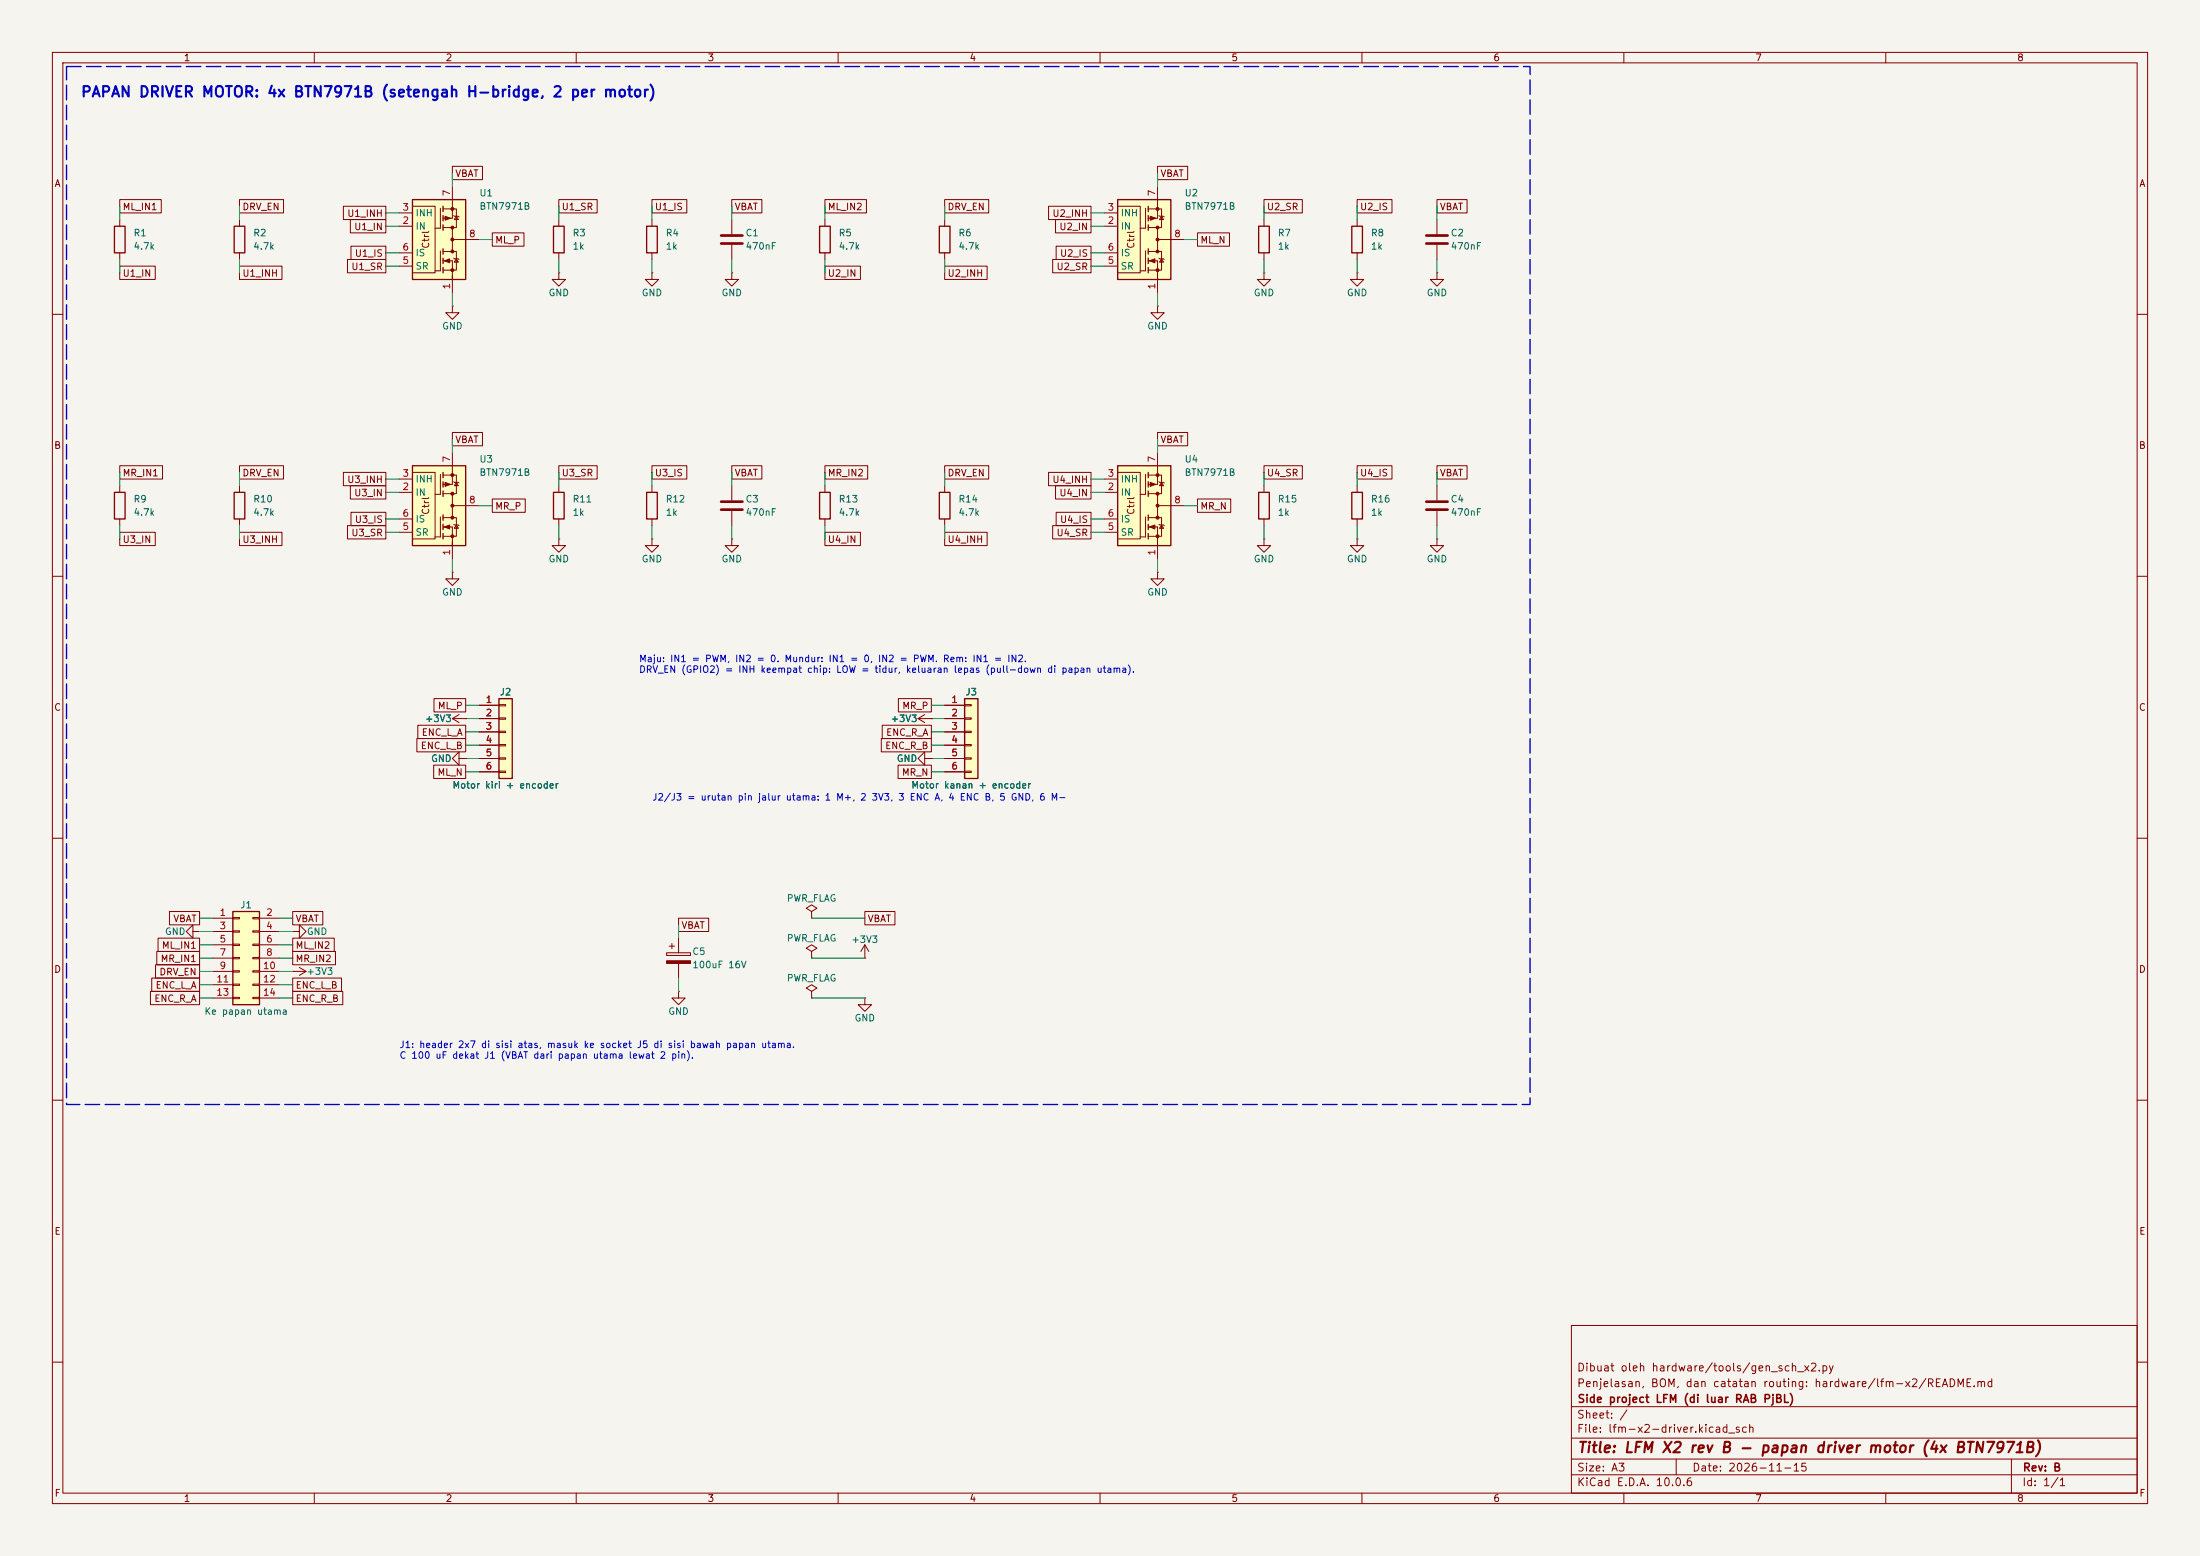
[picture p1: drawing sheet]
<svg xmlns="http://www.w3.org/2000/svg" width="420mm" height="297mm" viewBox="0 0 420 297" stroke-linecap="round" stroke-linejoin="round" font-family="sans-serif">
<path d="M0 0h420v297h-420z" fill="#f5f4ef" stroke="#f5f4ef" stroke-width=".19"/>
<g fill="none" stroke="#840000" stroke-width=".19">
<path d="M10 10h400v277h-400zM12 12h396v273h-396zM60 10v2M110 10v2M160 10v2M210 10v2M260 10v2M310 10v2M360 10v2M86.4 58.4v1.3h1.2l-1.2 1.3-1.3-1.3h1.3M86.4 58.4h.1M124.5 52.1v1.2h1.2l-1.2 1.3-1.3-1.3h1.3"/>
<path d="M124.5 52.1h.1M124.5 41.9v1.3M124.5 48.3v1.2M10 60h2M408 60h2M241.3 92.7v1.3M241.3 99.1v1.2M10 110h2M274.3 102.9v1.2h1.3l-1.3 1.3-1.3-1.3h1.3M274.3 102.9h.1M408 110h2M10 160h2"/>
<path d="M408 160h2M10 210h2M408 210h2M300 253h108v32h-108zM10 260h2M300 278.5h108M300 274.5h108M300 268.5h108M320 278.5v3M384 278.5v6.5M408 260h2M60 285v2"/>
<path d="M110 285v2M160 285v2M210 285v2M260 285v2M300 281.5h108M310 285v2M360 285v2"/>
</g>
<path d="M123.4 43.2h2.1v5.1h-2.1zM240.3 94h2v5.1h-2z" fill="none" stroke="#840000" stroke-width=".25"/>
<path d="M78.7 88.9h10.2v15.2h-10.2z" fill="#ffffc2"/>
<g fill="none" stroke="#840000" stroke-width=".25">
<path d="M44.7 43.2h2v5.1h-2zM156.5 43.2h2v5.1h-2zM179.3 43.2h2.1v5.1h-2.1zM21.8 94h2.1v5.1h-2.1zM78.7 88.9h10.2v15.2h-10.2zM84.6 90.2v1M84.6 91.9v1.1M84.6 93.7v1M84.6 98.3v1M123.4 94h2.1v5.1h-2.1zM156.5 94h2v5.1h-2zM179.3 94h2.1v5.1h-2.1z"/>
<path d="M84.6 100.1v1M84.6 101.9v1"/>
</g>
<g fill="none" stroke="#840000" stroke-width=".19">
<path d="M45.7 41.9v1.3M45.7 48.3v1.2M139.7 52.1v1.2h1.3l-1.3 1.3-1.3-1.3h1.3M139.7 52.1h.1M139.7 41.9v2.8M139.7 46.7v2.8M157.5 41.9v1.3M157.5 48.3v1.2M180.3 41.9v1.3M180.3 48.3v1.2M22.9 92.7v1.3M22.9 99.1v1.2"/>
<path d="M76.2 94h2.5M76.2 91.4h2.5M76.2 99.1h2.5M78.7 90.2h4.4v12.7h-4.4M84.1 90.6v3.8h-1M84.1 98.7v3.8h-1M84.6 90.7h2.5v3.5h-.7M84.6 94.2h1.8M84.6 98.8h1.8M86.4 98.8h.7v3.6h-.7M86.4 86.4v6.1h-1.8M86.4 94.2v4.6"/>
<path d="M86.4 96.5h5M86.6 91.9l1 .3M87.1 92.1l.4 .6h-.8zM124.5 92.7v1.3M124.5 99.1v1.2M139.7 92.7v2.8M139.7 97.5v2.8M157.5 92.7v1.3M157.5 99.1v1.2M180.3 92.7v1.3M180.3 99.1v1.2M76.2 101.6h2.5"/>
<path d="M84.6 100.6h1.8v1.8M84.6 102.4h1.8M86.4 102.4v1.7v-.7M86.4 104.1v2.6M86.6 100.1l1 .2M87.1 100.2l.4 .6h-.8zM124.5 102.9v1.2h1.2l-1.2 1.3-1.3-1.3h1.3M124.5 102.9h.1M139.7 102.9v1.2h1.3l-1.3 1.3-1.3-1.3h1.3M139.7 102.9h.1M221 109.2v1.3h1.2l-1.2 1.3-1.3-1.3h1.3M221 109.2h.1"/>
<path d="M241.3 102.9v1.2h1.3l-1.3 1.3-1.3-1.3h1.3M241.3 102.9h.1M175.3 137.2l1.2 .7M175.3 137.2h2.5M176.5 136.4l-1.2 .8M177.8 137.2h.1M176.5 144.8v-1.3l-1.2 1.3 1.2 1.3v-1.3h1.3M177.8 144.8h.1M36.8 177.8v-1.3l-1.2 1.3 1.2 1.3v-1.3h1.3M38.1 177.8h.1M129.5 179.1v2.8M55.9 185.4h.1"/>
<path d="M55.9 185.4h2.5M57.1 184.7l1.3 .7M58.4 185.4l-1.3 .8M127.3 181.9h4.5v.5h-4.5zM127.8 180.6h1M128.3 180.1v1M129.5 189.2v1.3h1.3l-1.3 1.3-1.2-1.3h1.2M129.5 189.2h.1M129.5 183.9v2.8M154.9 181.6l1.1-.6-1.1-.7-1 .7 1 .6v1.3M154.9 182.9h.1M154.9 189.2l1.1-.6-1.1-.6-1 .6 1 .6v1.3"/>
<path d="M154.9 190.5h.1"/>
</g>
<g fill="#840000" stroke="#840000" stroke-width=".19">
<path d="M84.8 100.6l1.1-.4v.8z"/>
<path d="M85 92.1l1 .4-1 .3z"/>
<path d="M127.3 183.4h4.5v.5h-4.5z"/>
<circle cx="86.4" cy="90.7" r=".28"/>
<circle cx="86.4" cy="94.2" r=".28"/>
<circle cx="86.4" cy="96.5" r=".28"/>
<circle cx="86.4" cy="98.8" r=".28"/>
<circle cx="86.4" cy="102.4" r=".28"/>
</g>
<path d="M137.7 45h4M137.7 46.5h4M137.7 95.8h4M137.7 97.3h4" fill="none" stroke="#840000" stroke-width=".51"/>
<path d="M184.1 133.4h2.6v15.2h-2.6z" fill="#ffffc2"/>
<path d="M184.1 133.4h2.6v15.2h-2.6z" fill="none" stroke="#840000" stroke-width=".25"/>
<g fill="none" stroke="#840000" stroke-width=".19">
<path d="M274.3 52.1v1.2h1.3l-1.3 1.3-1.3-1.3h1.3M274.3 52.1h.1M274.3 41.9v2.8M274.3 46.7v2.8M86.4 109.2v1.3h1.2l-1.2 1.3-1.3-1.3h1.3M86.4 109.2h.1M180.3 134.6h3.8M180.3 137.2h3.8M180.3 139.7h3.8M184.1 134.5h1.3v.2h-1.3zM184.1 137h1.3v.3h-1.3zM184.1 139.6h1.3v.2h-1.3z"/>
<path d="M180.3 142.2h3.8M180.3 144.8h3.8M180.3 147.3h3.8M184.1 142.1h1.3v.3h-1.3zM184.1 144.7h1.3v.2h-1.3zM184.1 147.2h1.3v.2h-1.3zM55.9 177.8h1.2v-1.3l1.3 1.3-1.3 1.3v-1.3M55.9 177.8h.1"/>
</g>
<path d="M272.3 45h4.1M272.3 46.5h4.1" fill="none" stroke="#840000" stroke-width=".51"/>
<path d="M213.4 88.9h10.1v15.2h-10.1z" fill="#ffffc2"/>
<path d="M213.4 88.9h10.1v15.2h-10.1zM219.2 90.2v1M219.2 91.9v1.1M219.2 93.7v1M219.2 98.3v1M258.1 94h2v5.1h-2zM219.2 100.1v1M219.2 101.9v1" fill="none" stroke="#840000" stroke-width=".25"/>
<g fill="none" stroke="#840000" stroke-width=".19">
<path d="M210.8 94h2.6M210.8 91.4h2.6M210.8 99.1h2.6M213.4 90.2h4.3v12.7h-4.3M218.7 90.6v3.8h-1M218.7 98.7v3.8h-1M219.2 90.7h2.5v3.5h-.7M219.2 94.2h1.8M219.2 98.8h1.8M221 98.8h.7v3.6h-.7M221 86.4v6.1h-1.8M221 94.2v4.6"/>
<path d="M221 96.5h5.1M221.2 91.9l1 .3M221.7 92.1l.4 .6h-.7zM259.1 92.7v1.3M259.1 99.1v1.2M210.8 101.6h2.6M219.2 100.6h1.8v1.8M219.2 102.4h1.8M221 102.4v1.7v-.7M221 104.1v2.6M221.2 100.1l1 .2M221.7 100.2l.4 .6h-.7z"/>
<path d="M86.4 137.2l1.2 .7M86.4 137.2h2.5M87.6 136.4l-1.2 .8M88.9 137.2h.1M87.6 144.8v-1.3l-1.2 1.3 1.2 1.3v-1.3h1.3M88.9 144.8h.1M154.9 174l1.1-.6-1.1-.7-1 .7 1 .6v1.3M154.9 175.3h.1"/>
</g>
<g fill="#840000" stroke="#840000" stroke-width=".19">
<path d="M219.5 100.6l1-.4v.8z"/>
<path d="M219.6 92.1l1 .4-1 .3z"/>
<circle cx="221" cy="90.7" r=".28"/>
<circle cx="221" cy="94.2" r=".28"/>
<circle cx="221" cy="96.5" r=".28"/>
<circle cx="221" cy="98.8" r=".28"/>
<circle cx="221" cy="102.4" r=".28"/>
</g>
<path d="M213.4 38.1h10.1v15.2h-10.1z" fill="#ffffc2"/>
<path d="M213.4 38.1h10.1v15.2h-10.1zM219.2 39.4v1M219.2 41.1v1.1M219.2 42.9v1M219.2 47.5v1M219.2 49.3v1M219.2 51.1v1M240.3 43.2h2v5.1h-2zM44.7 94h2v5.1h-2z" fill="none" stroke="#840000" stroke-width=".25"/>
<g fill="none" stroke="#840000" stroke-width=".19">
<path d="M213.4 39.4h4.3v12.7h-4.3M218.7 39.8v3.8h-1M219.2 39.9h2.5v3.5h-.7M221 35.6v6.1h-1.8M106.7 52.1v1.2h1.2l-1.2 1.3-1.3-1.3h1.3M106.7 52.1h.1M210.8 43.2h2.6M210.8 40.6h2.6M210.8 50.8h2.6M210.8 48.3h2.6M218.7 47.9v3.8h-1M219.2 49.8h1.8v1.8"/>
<path d="M219.2 43.4h1.8M219.2 48h1.8M219.2 51.6h1.8M221 51.6v1.7v-.7M221 48h.7v3.6h-.7M221 58.4v1.3h1.2l-1.2 1.3-1.3-1.3h1.3M221 58.4h.1M221 43.4v4.6M221 53.3v2.6M221 45.7h5.1M221.2 41.1l1 .3M221.2 49.3l1 .2"/>
<path d="M221.7 41.3l.4 .6h-.7zM221.7 49.4l.4 .6h-.7zM241.3 41.9v1.3M241.3 48.3v1.2M45.7 92.7v1.3M45.7 99.1v1.2"/>
</g>
<g fill="#840000" stroke="#840000" stroke-width=".19">
<path d="M219.5 49.8l1-.4v.8z"/>
<path d="M219.6 41.3l1 .4-1 .3z"/>
<circle cx="221" cy="39.9" r=".28"/>
<circle cx="221" cy="43.4" r=".28"/>
<circle cx="221" cy="45.7" r=".28"/>
<circle cx="221" cy="48" r=".28"/>
<circle cx="221" cy="51.6" r=".28"/>
</g>
<path d="M95.2 133.4h2.6v15.2h-2.6z" fill="#ffffc2"/>
<path d="M95.2 133.4h2.6v15.2h-2.6z" fill="none" stroke="#840000" stroke-width=".25"/>
<path d="M91.4 134.6h3.8M91.4 137.2h3.8M91.4 139.7h3.8M95.2 134.5h1.3v.2h-1.3zM95.2 137h1.3v.3h-1.3zM95.2 139.6h1.3v.2h-1.3zM91.4 142.2h3.8M91.4 144.8h3.8M91.4 147.3h3.8M95.2 142.1h1.3v.3h-1.3zM95.2 144.7h1.3v.2h-1.3zM95.2 147.2h1.3v.2h-1.3z" fill="none" stroke="#840000" stroke-width=".19"/>
<path d="M44.4 174h5.1v17.8h-5.1z" fill="#ffffc2"/>
<path d="M105.7 43.2h2v5.1h-2zM258.1 43.2h2v5.1h-2zM105.7 94h2v5.1h-2zM44.4 174h5.1v17.8h-5.1z" fill="none" stroke="#840000" stroke-width=".25"/>
<g fill="none" stroke="#840000" stroke-width=".19">
<path d="M106.7 41.9v1.3M106.7 48.3v1.2M241.3 52.1v1.2h1.3l-1.3 1.3-1.3-1.3h1.3M241.3 52.1h.1M259.1 52.1v1.2h1.2l-1.2 1.3-1.3-1.3h1.3M259.1 52.1h.1M259.1 41.9v1.3M259.1 48.3v1.2M106.7 92.7v1.3M106.7 99.1v1.2M274.3 92.7v2.8M274.3 97.5v2.8"/>
<path d="M106.7 102.9v1.2h1.2l-1.2 1.3-1.3-1.3h1.3M106.7 102.9h.1M259.1 102.9v1.2h1.2l-1.2 1.3-1.3-1.3h1.3M259.1 102.9h.1M40.6 175.3h3.8M40.6 177.8h3.8M44.4 175.1h1.3v.3h-1.3zM44.4 177.7h1.3v.2h-1.3zM48.3 175.1h1.2v.3h-1.2zM48.3 177.7h1.2v.2h-1.2zM49.5 175.3h3.8M49.5 177.8h3.8"/>
<path d="M40.6 180.3h3.8M40.6 182.9h3.8M40.6 185.4h3.8M40.6 188h3.8M40.6 190.5h3.8M44.4 180.2h1.3v.3h-1.3zM44.4 182.8h1.3v.2h-1.3zM44.4 185.3h1.3v.2h-1.3zM44.4 187.8h1.3v.3h-1.3zM44.4 190.4h1.3v.2h-1.3zM48.3 180.2h1.2v.3h-1.2zM48.3 182.8h1.2v.2h-1.2z"/>
<path d="M48.3 185.3h1.2v.2h-1.2zM48.3 187.8h1.2v.3h-1.2zM48.3 190.4h1.2v.2h-1.2zM49.5 180.3h3.8M49.5 182.9h3.8M49.5 185.4h3.8M49.5 188h3.8M49.5 190.5h3.8M165.1 190.5v1.3h1.3l-1.3 1.2-1.3-1.2h1.3M165.1 190.5h.1M165.1 182.9h.1M165.1 180.3l-.8 1.3"/>
<path d="M165.1 180.3l.8 1.3M165.1 180.3v2.6"/>
</g>
<path d="M272.3 95.8h4.1M272.3 97.3h4.1" fill="none" stroke="#840000" stroke-width=".51"/>
<path d="M78.7 38.1h10.2v15.2h-10.2z" fill="#ffffc2"/>
<path d="M78.7 38.1h10.2v15.2h-10.2zM84.6 39.4v1M21.8 43.2h2.1v5.1h-2.1zM84.6 41.1v1.1M84.6 42.9v1M84.6 47.5v1M84.6 49.3v1M84.6 51.1v1" fill="none" stroke="#840000" stroke-width=".25"/>
<g fill="none" stroke="#840000" stroke-width=".19">
<path d="M22.9 38.1h7.9v2.5h-7.9zM45.7 38.1h8.4v2.5h-8.4zM65.6 39.4h8.1v2.5h-8.1zM78.7 39.4h4.4v12.7h-4.4M84.1 39.8v3.8h-1M84.6 39.9h2.5v3.5h-.7M86.4 31.7h5.7v2.6h-5.7zM86.4 35.6v6.1h-1.8M106.7 38.1h7.3v2.5h-7.3zM124.5 38.1h6.6v2.5h-6.6zM139.7 38.1h5.7v2.5h-5.7zM157.5 38.1h7.9v2.5h-7.9z"/>
<path d="M180.3 38.1h8.4v2.5h-8.4zM200.2 39.4h8.1v2.5h-8.1zM221 31.7h5.7v2.6h-5.7zM241.3 38.1h7.3v2.5h-7.3zM259.1 38.1h6.6v2.5h-6.6zM274.3 38.1h5.8v2.5h-5.8zM22.9 50.8h6.7v2.5h-6.7zM22.9 41.9v1.3M22.9 48.3v1.2M45.7 50.8h8.1v2.5h-8.1zM66.3 49.5h7.4v2.6h-7.4zM66.9 41.9h6.8v2.6h-6.8z"/>
<path d="M67 47h6.7v2.5h-6.7zM76.2 43.2h2.5M76.2 40.6h2.5M76.2 50.8h2.5M76.2 48.3h2.5M84.1 47.9v3.8h-1M84.6 49.8h1.8v1.8M84.6 43.4h1.8M84.6 48h1.8M84.6 51.6h1.8M86.4 51.6v1.7v-.7M86.4 48h.7v3.6h-.7"/>
<path d="M86.4 43.4v4.6M86.4 53.3v2.6M86.4 45.7h5M86.6 41.1l1 .3M86.6 49.3l1 .2M87.1 41.3l.4 .6h-.8zM87.1 49.4l.4 .6h-.8zM94 44.4h6v2.6h-6zM157.5 50.8h6.8v2.5h-6.8zM180.3 50.8h8.1v2.5h-8.1zM201 49.5h7.3v2.6h-7.3zM201.5 41.9h6.8v2.6h-6.8z"/>
<path d="M201.6 47h6.7v2.5h-6.7zM228.6 44.4h6.1v2.6h-6.1zM22.9 88.9h8.1v2.5h-8.1zM45.7 88.9h8.4v2.5h-8.4zM65.6 90.2h8.1v2.5h-8.1zM66.9 92.7h6.8v2.6h-6.8zM67 97.8h6.7v2.5h-6.7zM86.4 82.5h5.7v2.6h-5.7zM94 95.2h6.3v2.6h-6.3zM106.7 88.9h7.3v2.5h-7.3zM124.5 88.9h6.6v2.5h-6.6zM139.7 88.9h5.7v2.5h-5.7z"/>
<path d="M157.5 88.9h8.1v2.5h-8.1zM180.3 88.9h8.4v2.5h-8.4zM200.2 90.2h8.1v2.5h-8.1zM201.5 92.7h6.8v2.6h-6.8zM201.6 97.8h6.7v2.5h-6.7zM221 82.5h5.7v2.6h-5.7zM228.6 95.2h6.4v2.6h-6.4zM241.3 88.9h7.3v2.5h-7.3zM259.1 88.9h6.6v2.5h-6.6zM274.3 88.9h5.8v2.5h-5.8zM22.9 101.6h6.7v2.5h-6.7zM45.7 101.6h8.1v2.5h-8.1z"/>
<path d="M66.3 100.3h7.4v2.6h-7.4zM157.5 101.6h6.8v2.5h-6.8zM180.3 101.6h8.1v2.5h-8.1zM201 100.3h7.3v2.6h-7.3zM79.8 138.4h9.1v2.6h-9.1zM82.8 133.3h6.1v2.6h-6.1zM88.9 137.2h.1M91.4 134.6h3.8M91.4 137.2h3.8M91.4 139.7h3.8M168.4 138.4h9.4v2.6h-9.4zM171.5 133.3h6.3v2.6h-6.3z"/>
<path d="M177.8 137.2h.1M180.3 134.6h3.8M180.3 137.2h3.8M180.3 139.7h3.8M79.6 141h9.3v2.5h-9.3zM82.8 146h6.1v2.6h-6.1zM88.9 144.8h.1M91.4 142.2h3.8M91.4 144.8h3.8M91.4 147.3h3.8M168.2 141h9.6v2.5h-9.6zM171.4 146h6.4v2.6h-6.4z"/>
<path d="M177.8 144.8h.1M180.3 142.2h3.8M180.3 144.8h3.8M180.3 147.3h3.8M30.2 179.1h7.9v2.5h-7.9zM32.4 174h5.7v2.5h-5.7zM55.9 179.1h7.9v2.5h-7.9zM55.9 174h5.7v2.5h-5.7zM129.5 175.3h5.8v2.5h-5.8zM165.1 174h5.7v2.5h-5.7zM28.7 189.2h9.4v2.6h-9.4zM29 186.7h9.1v2.5h-9.1z"/>
<path d="M29.7 184.1h8.4v2.6h-8.4zM29.9 181.6h8.2v2.6h-8.2zM55.9 186.7h9.3v2.5h-9.3zM55.9 189.2h9.5v2.6h-9.5zM55.9 181.6h8.1v2.6h-8.1z"/>
</g>
<g fill="#840000" stroke="#840000" stroke-width=".19">
<path d="M84.8 49.8l1.1-.4v.8z"/>
<path d="M85 41.3l1 .4-1 .3z"/>
<circle cx="86.4" cy="39.9" r=".28"/>
<circle cx="86.4" cy="43.4" r=".28"/>
<circle cx="86.4" cy="45.7" r=".28"/>
<circle cx="86.4" cy="48" r=".28"/>
<circle cx="86.4" cy="51.6" r=".28"/>
</g>
<g fill="none" stroke="#009600" stroke-width=".19">
<path d="M22.9 39.4v2.5M45.7 39.4v2.5M86.4 33v2.6M106.7 39.4v2.5M124.5 39.4v2.5M139.7 39.4v2.5M157.5 39.4v2.5M180.3 39.4v2.5M221 33v2.6M241.3 39.4v2.5M259.1 39.4v2.5M274.3 39.4v2.5"/>
<path d="M22.9 49.5v2.6M45.7 49.5v2.6M73.7 48.3h2.5M73.7 40.6h2.5M73.7 50.8h2.5M73.7 43.2h2.5M86.4 55.9v2.5M91.4 45.7h2.6M106.7 49.5v2.6M124.5 49.5v2.6M139.7 49.5v2.6M157.5 49.5v2.6"/>
<path d="M180.3 49.5v2.6M208.3 48.3h2.5M208.3 40.6h2.5M208.3 50.8h2.5M208.3 43.2h2.5M221 55.9v2.5M226.1 45.7h2.5M241.3 49.5v2.6M259.1 49.5v2.6M274.3 49.5v2.6M22.9 90.2v2.5M45.7 90.2v2.5"/>
<path d="M73.7 99.1h2.5M73.7 94h2.5M73.7 91.4h2.5M86.4 83.8v2.6M91.4 96.5h2.6M106.7 90.2v2.5M124.5 90.2v2.5M139.7 90.2v2.5M157.5 90.2v2.5M180.3 90.2v2.5M208.3 99.1h2.5M208.3 94h2.5"/>
<path d="M208.3 91.4h2.5M221 83.8v2.6M226.1 96.5h2.5M241.3 90.2v2.5M259.1 90.2v2.5M274.3 90.2v2.5M22.9 100.3v2.6M45.7 100.3v2.6M73.7 101.6h2.5M86.4 106.7v2.5M106.7 100.3v2.6M124.5 100.3v2.6"/>
<path d="M139.7 100.3v2.6M157.5 100.3v2.6M180.3 100.3v2.6M208.3 101.6h2.5M221 106.7v2.5M241.3 100.3v2.6M259.1 100.3v2.6M274.3 100.3v2.6M88.9 139.7h2.5M88.9 134.6h2.5M88.9 137.2h2.5M177.8 139.7h2.5"/>
<path d="M177.8 134.6h2.5M177.8 137.2h2.5M88.9 142.2h2.5M88.9 144.8h2.5M88.9 147.3h2.5M177.8 142.2h2.5M177.8 144.8h2.5M177.8 147.3h2.5M38.1 175.3h2.5M38.1 177.8h2.5M53.3 175.3h2.6M53.3 177.8h2.6"/>
<path d="M129.5 176.5v2.6M154.9 175.3h10.2M38.1 190.5h2.5M38.1 188h2.5M38.1 182.9h2.5M38.1 185.4h2.5M38.1 180.3h2.5M53.3 190.5h2.6M53.3 188h2.6M53.3 182.9h2.6M53.3 185.4h2.6M53.3 180.3h2.6"/>
<path d="M129.5 186.7v2.5M154.9 190.5h10.2M154.9 182.9h10.2"/>
</g>
<path d="M12.7 12.7h279.4v198.1h-279.4z" fill="none" stroke="#0000c2" stroke-width=".25" stroke-dasharray="2.8 1"/>
<text font-size="2" fill="#0000c2" x="15.3" y="19">PAPAN DRIVER MOTOR: 4x BTN7971B (setengah H-bridge, 2 per motor)</text>
<text font-size="2" fill="#840000" x="301" y="277.8">Title: LFM X2 rev B - papan driver motor (4x BTN7971B)</text>
<g font-size="1.5" fill="#840000">
<text x="300.9" y="262.1">Dibuat oleh hardware/tools/gen_sch_x2.py</text>
<text x="300.9" y="265.1">Penjelasan, BOM, dan catatan routing: hardware/lfm-x2/README.md</text>
<text x="301" y="268.1">Side project LFM (di luar RAB PjBL)</text>
<text x="300.9" y="273.8">File: lfm-x2-driver.kicad_sch</text>
<text x="300.9" y="271.1">Sheet: /</text>
<text x="300.9" y="281.2">Size: A3</text>
<text x="322.9" y="281.2">Date: 2026-11-15</text>
<text x="386" y="281.2">Rev: B</text>
<text x="300.9" y="284">KiCad E.D.A. 10.0.6</text>
<text x="385.9" y="284">Id: 1/1</text>
</g>
<g font-size="1.3" fill="#840000">
<text x="35" y="12">1</text>
<text x="85" y="12">2</text>
<text x="135" y="12">3</text>
<text x="185" y="12">4</text>
<text x="235" y="12">5</text>
<text x="285" y="12">6</text>
<text x="335" y="12">7</text>
<text x="385" y="12">8</text>
<text x="10.3" y="36">A</text>
<text x="86.8" y="34.1">VBAT</text>
<text x="221.4" y="34.1">VBAT</text>
<text x="408.3" y="36">A</text>
<text x="23.3" y="40.4">ML_IN1</text>
<text x="46.2" y="40.4">DRV_EN</text>
<text x="66.2" y="41.7">U1_INH</text>
<text x="107.1" y="40.4">U1_SR</text>
<text x="124.9" y="40.4">U1_IS</text>
<text x="140.1" y="40.4">VBAT</text>
<text x="157.9" y="40.4">ML_IN2</text>
<text x="180.8" y="40.4">DRV_EN</text>
<text x="200.8" y="41.7">U2_INH</text>
<text x="241.7" y="40.4">U2_SR</text>
<text x="259.5" y="40.4">U2_IS</text>
<text x="274.8" y="40.4">VBAT</text>
<text x="67.5" y="44.2">U1_IN</text>
<text x="82.2" y="47.6" transform="rotate(-90 82.2 47.6)">Ctrl</text>
<text x="94.4" y="46.8">ML_P</text>
<text x="202.1" y="44.2">U2_IN</text>
<text x="216.9" y="47.6" transform="rotate(-90 216.9 47.6)">Ctrl</text>
<text x="229" y="46.8">ML_N</text>
<text x="23.3" y="53.1">U1_IN</text>
<text x="46.2" y="53.1">U1_INH</text>
<text x="67" y="51.9">U1_SR</text>
<text x="67.6" y="49.3">U1_IS</text>
<text x="157.9" y="53.1">U2_IN</text>
<text x="180.8" y="53.1">U2_INH</text>
<text x="201.6" y="51.9">U2_SR</text>
<text x="202.3" y="49.3">U2_IS</text>
<text x="10.2" y="86">B</text>
<text x="86.8" y="84.9">VBAT</text>
<text x="221.4" y="84.9">VBAT</text>
<text x="408.2" y="86">B</text>
<text x="23.3" y="91.2">MR_IN1</text>
<text x="46.2" y="91.2">DRV_EN</text>
<text x="66.2" y="92.5">U3_INH</text>
<text x="67.5" y="95">U3_IN</text>
<text x="107.1" y="91.2">U3_SR</text>
<text x="124.9" y="91.2">U3_IS</text>
<text x="140.1" y="91.2">VBAT</text>
<text x="157.9" y="91.2">MR_IN2</text>
<text x="180.8" y="91.2">DRV_EN</text>
<text x="200.8" y="92.5">U4_INH</text>
<text x="202.1" y="95">U4_IN</text>
<text x="241.7" y="91.2">U4_SR</text>
<text x="259.5" y="91.2">U4_IS</text>
<text x="274.8" y="91.2">VBAT</text>
<text x="67.6" y="100.1">U3_IS</text>
<text x="82.2" y="98.4" transform="rotate(-90 82.2 98.4)">Ctrl</text>
<text x="94.4" y="97.6">MR_P</text>
<text x="202.3" y="100.1">U4_IS</text>
<text x="216.9" y="98.4" transform="rotate(-90 216.9 98.4)">Ctrl</text>
<text x="229" y="97.6">MR_N</text>
<text x="23.3" y="103.9">U3_IN</text>
<text x="46.2" y="103.9">U3_INH</text>
<text x="67" y="102.7">U3_SR</text>
<text x="157.9" y="103.9">U4_IN</text>
<text x="180.8" y="103.9">U4_INH</text>
<text x="201.6" y="102.7">U4_SR</text>
<text x="10.2" y="136">C</text>
<text x="83.5" y="135.7">ML_P</text>
<text x="172.1" y="135.7">MR_P</text>
<text x="408.2" y="136">C</text>
<text x="80.2" y="143.3">ENC_L_B</text>
<text x="80.4" y="140.8">ENC_L_A</text>
<text x="168.9" y="143.3">ENC_R_B</text>
<text x="169.1" y="140.8">ENC_R_A</text>
<text x="83.4" y="148.4">ML_N</text>
<text x="172.1" y="148.4">MR_N</text>
<text x="33" y="176.3">VBAT</text>
<text x="56.3" y="176.3">VBAT</text>
<text x="130" y="177.6">VBAT</text>
<text x="165.5" y="176.3">VBAT</text>
<text x="10.2" y="186">D</text>
<text x="30.6" y="183.9">MR_IN1</text>
<text x="30.8" y="181.4">ML_IN1</text>
<text x="56.3" y="183.9">MR_IN2</text>
<text x="56.3" y="181.4">ML_IN2</text>
<text x="408.2" y="186">D</text>
<text x="29.4" y="191.6">ENC_R_A</text>
<text x="29.6" y="189">ENC_L_A</text>
<text x="30.3" y="186.5">DRV_EN</text>
<text x="56.3" y="189">ENC_L_B</text>
<text x="56.3" y="191.6">ENC_R_B</text>
<text x="10.3" y="236">E</text>
<text x="408.3" y="236">E</text>
<text x="10.3" y="286">F</text>
<text x="35" y="287">1</text>
<text x="85" y="287">2</text>
<text x="135" y="287">3</text>
<text x="185" y="287">4</text>
<text x="235" y="287">5</text>
<text x="285" y="287">6</text>
<text x="335" y="287">7</text>
<text x="385" y="287">8</text>
<text x="408.3" y="286">F</text>
</g>
<g font-size="1.3" fill="#a90000">
<text x="76.7" y="40.5">3</text>
<text x="86.2" y="37.6" transform="rotate(-90 86.2 37.6)">7</text>
<text x="211.4" y="40.5">3</text>
<text x="220.8" y="37.6" transform="rotate(-90 220.8 37.6)">7</text>
<text x="76.7" y="43">2</text>
<text x="89.4" y="45.6">8</text>
<text x="211.4" y="43">2</text>
<text x="224.1" y="45.6">8</text>
<text x="76.7" y="50.7">5</text>
<text x="76.7" y="48.1">6</text>
<text x="211.4" y="50.7">5</text>
<text x="211.4" y="48.1">6</text>
<text x="86.2" y="55.3" transform="rotate(-90 86.2 55.3)">1</text>
<text x="220.8" y="55.3" transform="rotate(-90 220.8 55.3)">1</text>
<text x="86.2" y="88.4" transform="rotate(-90 86.2 88.4)">7</text>
<text x="220.8" y="88.4" transform="rotate(-90 220.8 88.4)">7</text>
<text x="76.7" y="93.8">2</text>
<text x="76.7" y="91.3">3</text>
<text x="211.4" y="93.8">2</text>
<text x="211.4" y="91.3">3</text>
<text x="76.7" y="101.5">5</text>
<text x="76.7" y="98.9">6</text>
<text x="89.4" y="96.4">8</text>
<text x="211.4" y="101.5">5</text>
<text x="211.4" y="98.9">6</text>
<text x="224.1" y="96.4">8</text>
<text x="86.2" y="106.1" transform="rotate(-90 86.2 106.1)">1</text>
<text x="220.8" y="106.1" transform="rotate(-90 220.8 106.1)">1</text>
<text x="92.6" y="134.5">1</text>
<text x="92.6" y="137">2</text>
<text x="181.5" y="134.5">1</text>
<text x="181.5" y="137">2</text>
<text x="92.6" y="139.6">3</text>
<text x="92.6" y="142.1">4</text>
<text x="181.5" y="139.6">3</text>
<text x="181.5" y="142.1">4</text>
<text x="92.6" y="144.6">5</text>
<text x="92.6" y="147.2">6</text>
<text x="181.5" y="144.6">5</text>
<text x="181.5" y="147.2">6</text>
<text x="41.8" y="175.1">1</text>
<text x="41.8" y="177.7">3</text>
<text x="50.7" y="175.1">2</text>
<text x="50.7" y="177.7">4</text>
<text x="41.8" y="180.2">5</text>
<text x="41.8" y="182.7">7</text>
<text x="41.8" y="185.3">9</text>
<text x="50.1" y="185.3">10</text>
<text x="50.7" y="180.2">6</text>
<text x="50.7" y="182.7">8</text>
<text x="41.2" y="187.8">11</text>
<text x="41.2" y="190.4">13</text>
<text x="50.1" y="187.8">12</text>
<text x="50.1" y="190.4">14</text>
</g>
<g font-size="1.3" fill="#006464">
<text x="79.2" y="41.6">INH</text>
<text x="91.4" y="37.8">U1</text>
<text x="91.4" y="40.3">BTN7971B</text>
<text x="213.8" y="41.6">INH</text>
<text x="226" y="37.8">U2</text>
<text x="226" y="40.3">BTN7971B</text>
<text x="25.4" y="45.4">R1</text>
<text x="25.4" y="48">4.7k</text>
<text x="48.2" y="45.4">R2</text>
<text x="48.2" y="48">4.7k</text>
<text x="79.2" y="44.1">IN</text>
<text x="109.2" y="45.4">R3</text>
<text x="109.2" y="48">1k</text>
<text x="127" y="45.4">R4</text>
<text x="127" y="48">1k</text>
<text x="142.2" y="45.4">C1</text>
<text x="142.2" y="48">470nF</text>
<text x="160" y="45.4">R5</text>
<text x="160" y="48">4.7k</text>
<text x="182.9" y="45.4">R6</text>
<text x="182.9" y="48">4.7k</text>
<text x="213.8" y="44.1">IN</text>
<text x="243.8" y="45.4">R7</text>
<text x="243.8" y="48">1k</text>
<text x="261.6" y="45.4">R8</text>
<text x="261.6" y="48">1k</text>
<text x="276.8" y="45.4">C2</text>
<text x="276.8" y="48">470nF</text>
<text x="79.2" y="51.8">SR</text>
<text x="79.2" y="49.2">IS</text>
<text x="213.8" y="51.8">SR</text>
<text x="213.8" y="49.2">IS</text>
<text x="104.6" y="56.8">GND</text>
<text x="122.4" y="56.8">GND</text>
<text x="137.6" y="56.8">GND</text>
<text x="239.2" y="56.8">GND</text>
<text x="257" y="56.8">GND</text>
<text x="272.3" y="56.8">GND</text>
<text x="84.3" y="63.2">GND</text>
<text x="218.9" y="63.2">GND</text>
<text x="91.4" y="88.6">U3</text>
<text x="226" y="88.6">U4</text>
<text x="79.2" y="94.9">IN</text>
<text x="79.2" y="92.4">INH</text>
<text x="91.4" y="91.1">BTN7971B</text>
<text x="213.8" y="94.9">IN</text>
<text x="213.8" y="92.4">INH</text>
<text x="226" y="91.1">BTN7971B</text>
<text x="25.4" y="96.2">R9</text>
<text x="25.4" y="98.8">4.7k</text>
<text x="48.2" y="96.2">R10</text>
<text x="48.2" y="98.8">4.7k</text>
<text x="79.2" y="100">IS</text>
<text x="109.2" y="96.2">R11</text>
<text x="109.2" y="98.8">1k</text>
<text x="127" y="96.2">R12</text>
<text x="127" y="98.8">1k</text>
<text x="142.2" y="96.2">C3</text>
<text x="142.2" y="98.8">470nF</text>
<text x="160" y="96.2">R13</text>
<text x="160" y="98.8">4.7k</text>
<text x="182.9" y="96.2">R14</text>
<text x="182.9" y="98.8">4.7k</text>
<text x="213.8" y="100">IS</text>
<text x="243.8" y="96.2">R15</text>
<text x="243.8" y="98.8">1k</text>
<text x="261.6" y="96.2">R16</text>
<text x="261.6" y="98.8">1k</text>
<text x="276.8" y="96.2">C4</text>
<text x="276.8" y="98.8">470nF</text>
<text x="79.2" y="102.6">SR</text>
<text x="104.6" y="107.6">GND</text>
<text x="122.4" y="107.6">GND</text>
<text x="137.6" y="107.6">GND</text>
<text x="213.8" y="102.6">SR</text>
<text x="239.2" y="107.6">GND</text>
<text x="257" y="107.6">GND</text>
<text x="272.3" y="107.6">GND</text>
<text x="84.3" y="114">GND</text>
<text x="218.9" y="114">GND</text>
<text x="95.3" y="133">J2</text>
<text x="184.2" y="133">J3</text>
<text x="81" y="138.1">+3V3</text>
<text x="169.9" y="138.1">+3V3</text>
<text x="82.2" y="145.7">GND</text>
<text x="171.1" y="145.7">GND</text>
<text x="86.3" y="150.8">Motor kiri + encoder</text>
<text x="173.9" y="150.8">Motor kanan + encoder</text>
<text x="45.8" y="173.7">J1</text>
<text x="150.1" y="172.4">PWR_FLAG</text>
<text x="31.4" y="178.8">GND</text>
<text x="58.5" y="178.8">GND</text>
<text x="132.1" y="182.6">C5</text>
<text x="132.1" y="185.1">100uF 16V</text>
<text x="150.1" y="180">PWR_FLAG</text>
<text x="162.4" y="180.3">+3V3</text>
<text x="58.4" y="186.4">+3V3</text>
<text x="150.1" y="187.7">PWR_FLAG</text>
<text x="38.9" y="194">Ke papan utama</text>
<text x="127.5" y="194">GND</text>
<text x="163" y="195.3">GND</text>
</g>
<g font-size="1.3" fill="#0000c2">
<text x="121.9" y="126.7">Maju: IN1 = PWM, IN2 = 0. Mundur: IN1 = 0, IN2 = PWM. Rem: IN1 = IN2.</text>
<text x="121.9" y="128.7">DRV_EN (GPIO2) = INH keempat chip: LOW = tidur, keluaran lepas (pull-down di papan utama).</text>
<text x="124.4" y="153.1">J2/J3 = urutan pin jalur utama: 1 M+, 2 3V3, 3 ENC A, 4 ENC B, 5 GND, 6 M-</text>
<text x="76.2" y="200.4">J1: header 2x7 di sisi atas, masuk ke socket J5 di sisi bawah papan utama.</text>
<text x="76.2" y="202.4">C 100 uF dekat J1 (VBAT dari papan utama lewat 2 pin).</text>
</g>
</svg>
